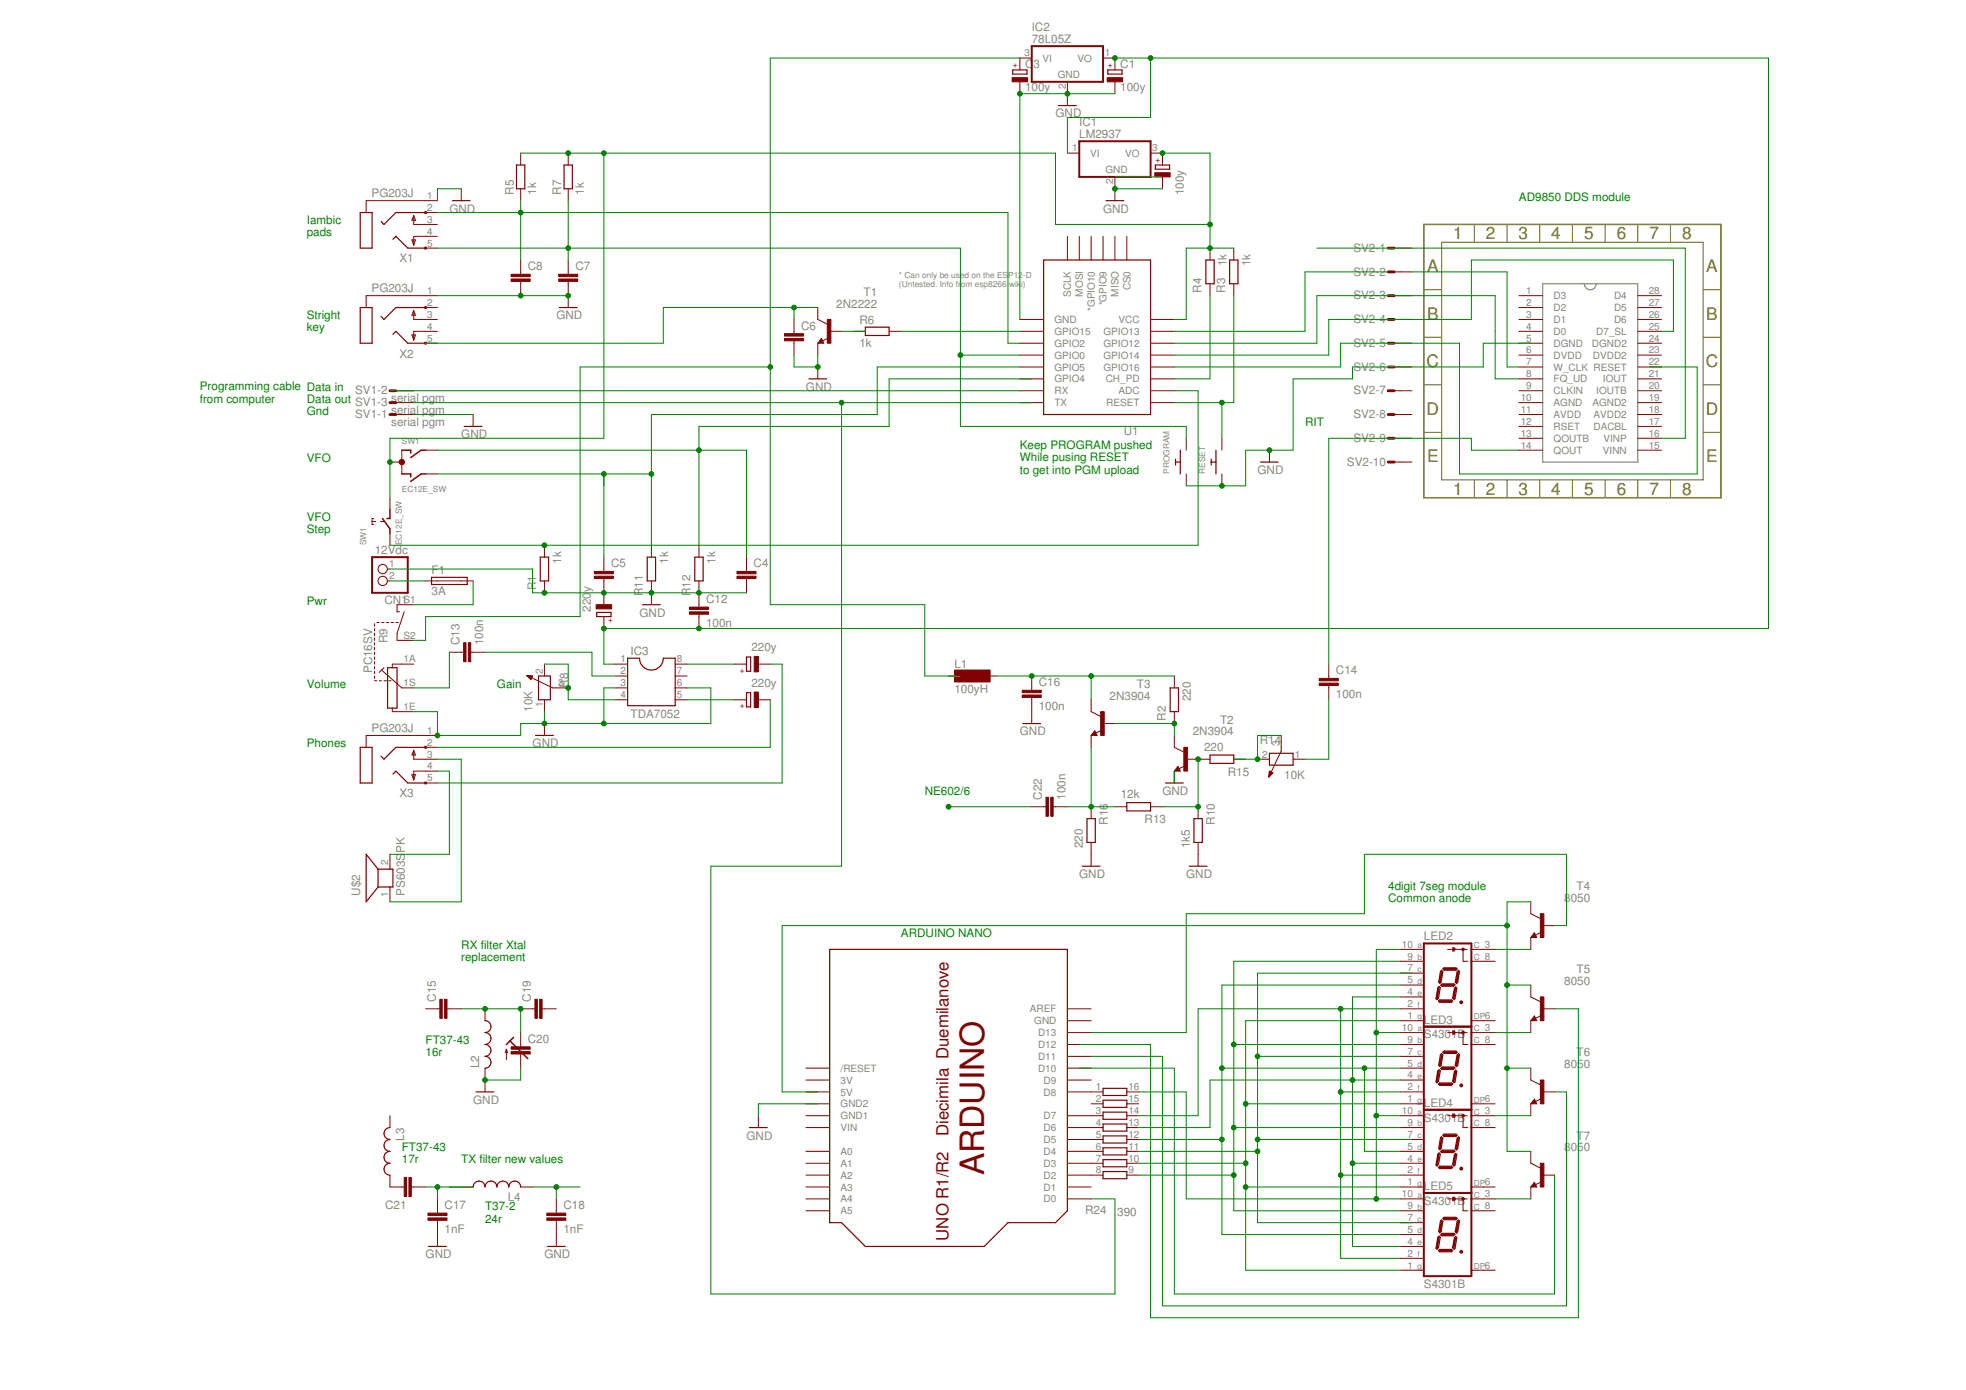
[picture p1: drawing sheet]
<svg xmlns="http://www.w3.org/2000/svg" width="420mm" height="297mm" viewBox="0 0 420 297" stroke-linecap="round" stroke-linejoin="round" font-family="sans-serif">
<path d="M304.3 48h63.5v58.4h-63.5z" fill="none" stroke="#808000" stroke-width=".32"/>
<g fill="none" stroke="#808000" stroke-width=".21">
<path d="M308.1 51.8h55.9v50.8h-55.9zM315.1 48v3.8M322.1 48v3.8M329.1 48v3.8M336 48v3.8M343 48v3.8M350 48v3.8M357 48v3.8M304.3 61.9h3.8M304.3 72.1h3.8M364 61.9h3.8M364 72.1h3.8"/>
<path d="M304.3 82.2h3.8M304.3 92.4h3.8M364 82.2h3.8M364 92.4h3.8M315.1 102.6v3.8M322.1 102.6v3.8M329.1 102.6v3.8M336 102.6v3.8M343 102.6v3.8M350 102.6v3.8M357 102.6v3.8"/>
</g>
<path d="M329.7 60.6h20.3v38.1h-20.3zM338.6 60.6a1.27 1.27 0 0 0 1.3 1.3 1.27 1.27 0 0 0 1.2-1.3" fill="none" stroke="#808080" stroke-width=".25"/>
<g fill="none" stroke="#800000" stroke-width=".21">
<path d="M218 17.5v2.5M220.5 12.4h-2.5v2.5M228.1 17.5v5.1M235.7 12.4h2.6v2.5M238.3 17.5v2.5M111.3 32.7v2.6M121.4 32.7v2.6M228.1 32.7h2.6M238.3 37.8v5.1M245.9 32.7h2.5v2.6M248.4 37.8v2.5M88 51.3h.8l-.4 1.1z"/>
<path d="M88.4 46.1v1.9h5.1M88.4 46.1l.4 1h-.8zM91 53h2.5M91 45.4h2.5M93.5 42.9h-15.2v2.5M93.5 50.5h-5.1v1.9M98.6 40.3v2.6M111.3 40.3v2.6M111.3 55.6v3M121.4 40.3v2.6M121.4 55.6v3M228.1 50.5v5.1"/>
<path d="M230.7 50.5v5.1M233.2 50.5v5.1M235.7 50.5v5.1M238.3 50.5v5.1M240.8 50.5v5.1M258.6 53v2.6M263.7 53v2.6M297.9 53h3.9M297.9 58.1h3.9M88 71.6h.8l-.4 1.1zM88.4 66.4v1.9h5.1M88.4 66.4l.4 1h-.8z"/>
<path d="M91 65.7h2.5M91 73.3h2.5M93.5 63.2h-15.2v2.5M93.5 70.8h-5.1v1.9M111.3 60.1v3.1M121.4 60.1v5.6M169.7 68.3v3M169.7 72.8v3.1M174.8 65.7v2.6l2 1M174.8 73.3v2.6M174.8 78.4v2.6M175.5 72.3l.5 1h-1.2z"/>
<path d="M177 72.2l-1.2 .7M177.3 70.8h2.6M182.4 70.8h2.5M190 70.8h2.6M218 68.3h5M218 70.8h5M218 73.3h5M218 75.9h5M218 78.4h5M245.9 68.3h5.1M245.9 70.8h5.1M245.9 73.3h5.1"/>
<path d="M245.9 75.9h5.1M245.9 78.4h5.1M258.6 60.6v2.6M263.7 60.6v2.6M297.9 63.2h3.9M297.9 68.3h3.9M297.9 73.3h3.9M297.9 78.4h3.9M324.6 63.2h5.1M324.6 65.7h5.1M324.6 68.3h5.1M324.6 70.8h5.1"/>
<path d="M324.6 73.3h5.1M324.6 75.9h5.1M324.6 78.4h5.1M350 63.2h5.1M350 65.7h5.1M350 68.3h5.1M350 70.8h5.1M350 73.3h5.1M350 75.9h5.1M350 78.4h5.1M83.3 98.7h2.6M84.6 83.5h3.8"/>
<path d="M84.6 86h3.8M84.6 88.6h3.8M85.9 96.2v5.1M91 96.2h2.5M101.1 88.6v2.5M218 81h5M218 83.5h5M218 86h5M245.9 81h5.1M245.9 83.5h5.1M245.9 86h5.1M253.5 93.7v2.5"/>
<path d="M261.1 93.7v2.5M271.3 96.2v2.5M297.9 83.5h3.9M297.9 88.6h3.9M297.9 93.7h3.9M297.9 98.7h3.9M324.6 81h5.1M324.6 83.5h5.1M324.6 86h5.1M324.6 88.6h5.1M324.6 91.1h5.1M324.6 93.7h5.1"/>
<path d="M324.6 96.2h5.1M350 81h5.1M350 83.5h5.1M350 86h5.1M350 88.6h5.1M350 91.1h5.1M350 93.7h5.1M350 96.2h5.1M79.5 111.4h.8M79.8 110.8h-.3v1.3h.3M81.3 111.4h.8M83.3 106.4v2.5"/>
<path d="M83.3 114v2.5M91 101.3h2.5M116.4 116.5v2.6M129.1 119.1v3M139.2 116.5v2.6M149.4 116.5v2.6M159.5 119.1v3M253.5 101.3v2.5M261.1 101.3v2.5M80 133.3v.5M80 134.3v.5M80 135.3v.5"/>
<path d="M80 136.3v.5M80 137.4v.5M80 138.4v.5M80 139.4v.5M80.5 133h.5M81.6 133h.5M82.6 133h.5M82.8 124.1h.5M82.8 121.6h.5M83.6 133h.5M84.6 133h.5M86.4 130.7l-1.5 4.6v1.5h3.5"/>
<path d="M88.4 129.2h-3.5v1.5h.5M91 124.1h10.1M96 139.4h3.1M100.6 139.4h3.1M116.4 124.1v2.6M129.1 123.6v5.6M129.1 131.8v2.5M139.2 124.1v5.1M149.4 124.1v5.6M149.4 131.3v3M159.5 123.6v3.1M80 145.5h.5"/>
<path d="M80 140.4v.5M80 141.4v.5M80 142.4v.5M80 143.4v.6M80 144.5v.5M81 145.5h.6M81.6 143.2l4.3 3.8h2.5M82.1 142.7l-1.1 1M82.1 145.5h.5M83.1 145.5h.5M83.8 151.3v.8h4.6M88.4 141.9h-4.6v.8"/>
<path d="M91 159.7h2.5M93.5 157.2h-15.2v2.5M112.5 144.3l5.6 2.7h3.3M112.5 144.3l1.3 .2-.4 .7zM112.7 144.4h1M112.8 144.6h1M112.9 144.7h.8M113 144.8h.6M113.1 144.9h.5M113.3 145.1h.2M113.4 145.2h.1M116.4 141.9v2.6"/>
<path d="M116.4 149.5v2.6M116.4 154.6v2.6M131.6 141.9h2.5M131.6 144.5h2.5M131.6 147h2.5M131.6 149.5h2.5M144.3 141.9h2.5M144.3 144.5h2.5M144.3 147h2.5M144.3 149.5h2.5M157 141.9h2.5M157 149.5h2.5"/>
<path d="M162.1 141.9h2.5M162.1 149.5h2.5M202.7 144.5h2.6M210.3 144.5h2.6M220.5 144.5v3M220.5 149v5.6M233.2 149.5v2.6l2 1M233.2 157.2v2.5M234 156.1l.5 1.1h-1.3zM235.4 156l-1.2 .7M235.7 154.6h2.6M251 157.2v2.5l2 1"/>
<path d="M251 144.5v2.5M251 152.1v2.5M273.8 157.2v3.3l-2.6 5.6M284 141.9v3.1M284 146.5v3M88 165.5h.8l-.4 1.2zM88.4 160.3v1.9h5.1M88.4 160.3l.4 1.1h-.8zM91 167.3h2.5M93.5 164.8h-5.1v1.9M220.5 172.4h3M225.1 172.4h3"/>
<path d="M233.2 172.4v2.5M238.3 172.4h2.5M245.9 172.4h2.5M251 164.8v2.5M251.7 163.8l.5 1h-1.2zM253.2 163.7l-1.2 .6M253.5 162.2h5.1M256.1 172.4v2.5M263.7 162.2h2.5M268.8 162.2h2.5M271.2 166.1h.1M271.2 165.9h.1"/>
<path d="M271.2 165.8h.2M271.2 165.7h.3M271.2 165.6h.5M271.2 165.4h.6M271.2 165.3h.7M271.3 165.2h.7M271.3 165.1h.6M271.3 165h.3M271.3 164.8h.1M271.3 164.8l.8 .4-.9 .9zM276.4 162.2h2.5M83.3 182.6v3.1"/>
<path d="M83.3 189.5v3.2M233.2 180v5.1M256.1 180v5.1M327.2 192.7v2.6l2 1M327.9 199.3l.5 1h-1.2zM329.4 199.2l-1.3 .6M329.7 197.8h2.5M91 215.6h3M95.5 215.6h3.1M103.7 215.6v2.5M111.3 215.6h3M115.8 215.6h3.1"/>
<path d="M228.1 218.1h5.1M228.1 215.6h5.1M299.2 218.1h5.1M299.2 215.6h5.1M299.2 202.9h5.1M299.2 205.4h5.1M299.2 210.5h5.1M299.2 208h5.1M299.2 213h5.1M309.4 202.9h4.2M310.5 202.5l.4 .4-.4 .4zM310.5 203.2h.1"/>
<path d="M310.5 203.1h.2M310.5 202.9h.3M310.5 202.7h.2M310.5 202.6h.1M310.9 202.5v.8M312.7 203v2.4h1M314.5 218.1h5M314.5 202.9h5M314.5 205.4h5M327.2 200.3v2.6M327.2 210.5v2.5l2 1.1M327.2 218.1v2.6"/>
<path d="M327.9 217.1l.5 1h-1.2zM329.4 217l-1.3 .6M329.7 215.6h2.5M83.3 238.4v2.6M103.7 228.3v5M108.2 224.2v2.3M108.2 224.2l-.2 .8M108.2 224.2l.3 .8M111.3 220.7v3M111.3 225.2v3.1M162.1 238.4v2.6M172.2 238.4h5.1"/>
<path d="M172.2 233.3h5.1M172.2 230.8h5.1M172.2 228.3h5.1M172.2 235.9h5.1M228.1 238.4h7.6M228.1 233.3h7.6M228.1 230.8h5.1M228.1 228.3h5.1M228.1 225.7h5.1M228.1 223.2h5.1M228.1 220.7h5.1M233.2 235.9h2.5"/>
<path d="M240.8 238.4h2.6M240.8 233.3h2.6M240.8 235.9h2.6M299.2 238.4h5.1M299.2 233.3h5.1M299.2 230.8h5.1M299.2 228.3h5.1M299.2 225.7h5.1M299.2 223.2h5.1M299.2 220.7h5.1M299.2 235.9h5.1M309.4 238.4h4.2"/>
<path d="M309.4 220.7h4.2M310.5 220.3l.4 .4-.4 .3zM310.5 238l.4 .4-.4 .4zM310.5 220.9h.1M310.5 220.8h.2M310.5 220.6h.3M310.5 220.5h.2M310.5 220.3h.1M310.5 238.8h.1M310.5 238.7h.2M310.5 238.5h.3M310.5 238.3h.3"/>
<path d="M310.5 238.2h.1M310.5 238.1h.1M310.9 220.3v.7M310.9 238v.8M312.7 238.5v2.5h1M312.7 220.8v2.4h1M314.5 238.4h5M314.5 223.2h5M314.5 220.7h5M314.5 235.9h5M327.2 228.3v2.5l2 1M327.2 235.9v2.5"/>
<path d="M327.9 234.9l.5 1h-1.2zM329.4 234.8l-1.3 .6M329.7 233.3h2.5M83.3 251.1v2.6h3.1M87.9 253.7h3.1M93.5 256.2v3M98.6 253.7h2.5M111.3 253.7h2.5M118.9 256.2v3M172.2 256.2h5.1M172.2 253.7h5.1M172.2 251.1h5.1"/>
<path d="M172.2 248.6h5.1M172.2 246h5.1M172.2 241h5.1M172.2 258.7h5.1M228.1 256.2h5.1M228.1 253.7h5.1M228.1 251.1h7.6M228.1 248.6h7.6M228.1 246h7.6M228.1 243.5h7.6M228.1 241h7.6M240.8 251.1h2.6"/>
<path d="M240.8 248.6h2.6M240.8 246h2.6M240.8 243.5h2.6M240.8 241h2.6M299.2 256.2h5.1M299.2 253.7h5.1M299.2 251.1h5.1M299.2 248.6h5.1M299.2 246h5.1M299.2 243.5h5.1M299.2 241h5.1M299.2 258.7h5.1"/>
<path d="M309.4 256.2h4.2M310.5 255.8l.4 .4-.4 .4zM310.5 256.5h.1M310.5 256.4h.2M310.5 256.3h.3M310.5 256.2h.4M310.5 256h.2M310.5 255.9h.1M310.9 255.8v.8M312.7 256.3v2.4h1M314.5 256.2h5M314.5 253.7h5"/>
<path d="M314.5 241h5M314.5 258.7h5M327.2 246v2.6l2 1M327.2 253.7v2.5M327.9 252.6l.5 1.1h-1.2zM329.4 252.6l-1.3 .6M329.7 251.1h2.5M93.5 260.8v5.6M118.9 260.8v5.6M299.2 271.4h5.1M299.2 268.9h5.1M299.2 263.8h5.1"/>
<path d="M299.2 261.3h5.1M299.2 266.4h5.1M314.5 271.4h5"/>
<circle cx="81.8" cy="124.1" r=".99"/>
<circle cx="81.8" cy="121.6" r=".99"/>
</g>
<g fill="none" stroke="#800000" stroke-width=".25">
<path d="M216.4 14.9h3.1v.9h-3.1zM236.7 14.9h3.1v.9h-3.1zM110.4 35.3h1.8v5h-1.8zM120.5 35.3h1.8v5h-1.8zM226.2 22.6h3.8M246.9 35.3h3.1v.9h-3.1zM77 45.4h2.5v7.6h-2.5zM84 51.1l.6-.6 2.5 2.5h3.9M91 45.4h-6.4l-2.5 2.6-.7-.7M96.7 42.9h3.8M223 55.6h22.9v33h-22.9zM236.4 42.9h3.8"/>
<path d="M257.7 55.6h1.8v5h-1.8zM262.8 55.6h1.8v5h-1.8zM77 65.7h2.5v7.6h-2.5zM84 71.4l.6-.6 2.5 2.5h3.9M91 65.7h-6.4l-2.5 2.6-.7-.7M119.5 65.7h3.8M175.5 72.8l-.1 .3h.4l-.3-.5-.5 .6h.8M184.9 69.9h5.1v1.8h-5.1zM99.2 91.1h3.8M172.9 81h3.8M251.2 98.7h1M251.2 98.1v1.3"/>
<path d="M252.2 96.2v5.1M258.8 98.7h1.1M258.8 98.1v1.3M259.9 96.2v5.1M269.4 98.7h3.8M115.5 119.1h1.7v5h-1.7zM138.3 119.1h1.8v5h-1.8zM148.5 119.1h1.8v5h-1.8zM92.2 123.4h7.6v1.5h-7.6zM127.5 130.9h3.1v.9h-3.1zM137.3 129.2h3.8M77 159.7h2.5v7.6h-2.5z"/>
<path d="M82.8 142.7h2.1v8.6h-2.1zM91 159.7h-6.4l-2.5 2.5-.7-.6M114.4 157.2h3.9M115.1 144.5h2.5v5h-2.5zM134.1 140.7h2.6a2.54 2.54 0 0 0 2.5 2.5 2.54 2.54 0 0 0 2.6-2.5h2.5v10.1h-10.2zM159.5 140.4h.9v3h-.9zM159.5 148h.9v3.1h-.9zM218.6 154.6h3.8M234 156.7l-.2 .2h.4l-.2-.5-.6 .6h.8M250.1 147h1.8v5.1h-1.8zM84 165.4l.6-.6 2.5 2.5h3.9M232.3 174.9h1.8v5.1h-1.8z"/>
<path d="M240.8 171.5h5.1v1.8h-5.1zM249.1 167.3h3.8M251.7 164.3l-.1 .2h.4l-.3-.5-.5 .7h.8M255.2 174.9h1.7v5.1h-1.7zM258.6 161.4h5.1v1.7h-5.1zM271.3 161h5.1v2.5h-5.1zM80.8 185.7h3.2v3.8h-3.2M80.8 185.7v3.8M80.8 185.7l-2.5-3.1v10.1l2.5-3.2M231.3 185.1h3.8M254.1 185.1h3.9M327.9 199.8l-.1 .3h.4l-.3-.5-.5 .6h.8"/>
<path d="M103.7 218.1a1.27 1.27 0 0 1 1.2 1.3 1.27 1.27 0 0 1-1.2 1.3 1.27 1.27 0 0 1 1.2 1.2 1.27 1.27 0 0 1-1.2 1.3 1.27 1.27 0 0 1 1.2 1.3 1.27 1.27 0 0 1-1.2 1.2 1.26 1.26 0 0 1 1.2 1.3 1.26 1.26 0 0 1-1.2 1.3M177.3 202.9h50.8v55.8l-2.5 2.6h-10.2l-5.1 5.1h-25.4l-5-5.1h-2.6zM307.3 211.1l.3-.3 .2 .3-.4 2.2-.3 .3-.2-.2zM307.7 213.7h2.5l.3 .2-.3 .3h-2.5l-.3-.3zM307.8 207.6l.3-.2 .3 .3-.4 2.2-.3 .2-.2-.2zM307.9 210.6l.3-.4h2.5l.2 .2-.3 .4h-2.5zM308.4 207.1l.2-.3h2.5l.3 .3-.3 .2h-2.5zM310.8 211.2l.3-.3 .2 .3-.3 2.2-.3 .2-.2-.3zM311.4 207.7l.3-.3 .2 .2-.4 2.3-.2 .3-.3-.3zM327.9 217.6l-.1 .3h.4l-.3-.5-.5 .6h.8M101.7 233.3h3.9M235.7 232.6h5.1v1.5h-5.1z"/>
<path d="M235.7 235.1h5.1v1.5h-5.1zM235.7 237.7h5.1v1.5h-5.1zM307.4 231.7l.3-.3h2.5l.3 .3-.3 .2h-2.5zM307.6 228.6l.2 .3-.4 2.2-.3 .3-.2-.2 .4-2.3zM307.8 225.4l.3-.3 .3 .3-.4 2.3-.3 .2-.2-.2zM308.2 228h2.5l.2 .2-.3 .3h-2.5l-.2-.2zM308.4 224.9l.2-.3h2.5l.3 .3-.3 .2h-2.5zM310.8 228.9l.3-.2 .2 .2-.3 2.3-.3 .2-.2-.3zM311.4 225.4l.3-.3 .2 .3-.4 2.3-.2 .2-.3-.2zM327.9 235.4l-.1 .2h.4l-.3-.5-.5 .7h.8M83.3 241a1.27 1.27 0 0 0-1.2 1.2 1.27 1.27 0 0 0 1.2 1.3 1.27 1.27 0 0 0-1.2 1.3 1.27 1.27 0 0 0 1.2 1.2 1.27 1.27 0 0 0-1.2 1.3 1.27 1.27 0 0 0 1.2 1.3 1.27 1.27 0 0 0-1.2 1.3 1.27 1.27 0 0 0 1.2 1.2M101.1 253.7a1.27 1.27 0 0 1 1.3-1.3 1.27 1.27 0 0 1 1.3 1.3 1.27 1.27 0 0 1 1.2-1.3 1.27 1.27 0 0 1 1.3 1.3 1.27 1.27 0 0 1 1.3-1.3 1.27 1.27 0 0 1 1.2 1.3 1.27 1.27 0 0 1 1.3-1.3 1.27 1.27 0 0 1 1.3 1.3"/>
<path d="M160.2 241h3.8M235.7 240.2h5.1v1.5h-5.1zM235.7 242.7h5.1v1.6h-5.1zM235.7 245.3h5.1v1.5h-5.1zM235.7 247.8h5.1v1.5h-5.1zM235.7 250.4h5.1v1.5h-5.1zM307.4 249.5l.3-.3h2.5l.3 .3-.3 .2h-2.5zM307.6 246.4l.2 .2-.4 2.2-.3 .4-.2-.2 .4-2.3zM307.8 243.1l.3-.2 .3 .3-.4 2.2-.3 .3-.2-.3zM308.2 245.8h2.5l.2 .2-.3 .3h-2.5l-.2-.2zM308.4 242.6l.2-.2h2.5l.3 .2-.3 .3h-2.5zM310.8 246.7l.3-.2 .2 .2-.3 2.3-.3 .2-.2-.3z"/>
<path d="M311.4 243.2l.3-.3 .2 .2-.4 2.4-.2 .2-.3-.3zM327.9 253.2l-.1 .2h.4l-.3-.5-.5 .6h.8M91.6 266.4h3.8M117 266.4h3.8M307.4 267.3l.3-.3h2.5l.3 .3-.3 .2h-2.5zM307.6 264.2l.2 .2-.4 2.2-.3 .4-.2-.3 .4-2.3zM307.8 260.9l.3-.2 .3 .3-.4 2.2-.3 .3-.2-.3zM308.2 263.6h2.5l.2 .2-.3 .3h-2.5l-.2-.2zM308.4 260.4l.2-.3h2.5l.3 .3-.3 .2h-2.5zM310.8 264.5l.3-.3 .2 .3-.3 2.2-.3 .3-.2-.4zM311.4 261l.3-.3 .2 .2-.4 2.3-.2 .3-.3-.3z"/>
</g>
<g fill="none" stroke="#800000" stroke-width=".42">
<path d="M220.5 9.9h15.2v7.6h-15.2zM230.7 30.2h15.2v7.6h-15.2zM79.5 119.1h7.6v7.6h-7.6zM304.3 201.6h10.2v71.1h-10.2zM304.3 219.4h10.2M307.5 211.1l-.4 2.3M307.7 213.9h2.4M308.1 207.7l-.4 2.2M308.1 210.5h2.5M308.6 207.1h2.5M311 211.3l-.4 2M311.7 207.7l-.4 2.2"/>
<path d="M304.3 237.2h10.2M307.5 228.9l-.4 2.3M307.7 231.7h2.4M308.1 225.5l-.4 2.1M308.1 228.3h2.5M308.6 224.9h2.5M311 229l-.4 2.1M311.7 225.5l-.4 2.1M304.3 254.9h10.2M307.5 246.7l-.4 2.3M307.7 249.5h2.4M308.1 243.2l-.4 2.2"/>
<path d="M308.1 246h2.5M308.6 242.6h2.5M311 246.8l-.4 2M311.7 243.2l-.4 2.2M307.5 264.5l-.4 2.2M307.7 267.3h2.4M308.1 261l-.4 2.2M308.1 263.8h2.5M308.6 260.4h2.5M311 264.6l-.4 2M311.7 261l-.4 2.2"/>
<circle cx="91" cy="53" r=".13"/>
<circle cx="91" cy="45.4" r=".13"/>
<circle cx="91" cy="73.3" r=".13"/>
<circle cx="91" cy="65.7" r=".13"/>
<circle cx="91" cy="159.7" r=".13"/>
<circle cx="91" cy="167.3" r=".13"/>
</g>
<g fill="#800000" stroke="#800000" stroke-width=".21">
<path d="M176.8 68.3h.8v5h-.8z"/>
<path d="M236.6 16.6h3.3v.9h-3.3z"/>
<path d="M246.8 36.9h3.3v.9h-3.3z"/>
<path d="M216.3 16.6h3.3v.9h-3.3z"/>
<path d="M157.5 122.1h4.1v.5h-4.1z"/>
<path d="M157.5 123.1h4.1v.5h-4.1z"/>
<path d="M127 122.1h4.1v.5h-4.1z"/>
<path d="M127 123.1h4.1v.5h-4.1z"/>
<path d="M167.7 71.3h4v.5h-4z"/>
<path d="M167.7 72.3h4v.5h-4z"/>
<path d="M109.2 58.6h4.1v.5h-4.1z"/>
<path d="M109.2 59.6h4.1v.5h-4.1z"/>
<path d="M119.4 58.6h4.1v.5h-4.1z"/>
<path d="M119.4 59.6h4.1v.5h-4.1z"/>
<path d="M161.2 140.3h.9v3.3h-.9z"/>
<path d="M161.2 147.9h.9v3.3h-.9z"/>
<path d="M127.4 129.2h3.3v.9h-3.3z"/>
<path d="M147.3 129.7h4.1v.5h-4.1z"/>
<path d="M147.3 130.7h4.1v.6h-4.1z"/>
<path d="M99.1 137.4h.5v4h-.5z"/>
<path d="M100.1 137.4h.5v4h-.5z"/>
<path d="M253 159.7h.8v5.1h-.8z"/>
<path d="M235.2 152.1h.8v5.1h-.8z"/>
<path d="M281.9 145h4.1v.5h-4.1z"/>
<path d="M281.9 146h4.1v.5h-4.1z"/>
<path d="M218.5 147.5h4v.5h-4z"/>
<path d="M218.5 148.5h4v.5h-4z"/>
<path d="M204 143.2h7.6v2.5h-7.6z"/>
<path d="M329.2 195.3h.7v5h-.7z"/>
<path d="M329.2 213h.7v5.1h-.7z"/>
<path d="M329.2 230.8h.7v5.1h-.7z"/>
<path d="M329.2 248.6h.7v5.1h-.7z"/>
<path d="M94 213.6h.5v4h-.5z"/>
<path d="M95 213.6h.5v4h-.5z"/>
<path d="M91.5 259.2h4v.6h-4z"/>
<path d="M91.5 260.3h4v.5h-4z"/>
<path d="M116.9 259.2h4v.6h-4z"/>
<path d="M116.9 260.3h4v.5h-4z"/>
<path d="M114.3 213.6h.5v4h-.5z"/>
<path d="M115.3 213.6h.5v4h-.5z"/>
<path d="M109.2 224.7h4.1v.5h-4.1z"/>
<path d="M109.2 223.7h4.1v.5h-4.1z"/>
<path d="M86.4 251.6h.5v4.1h-.5z"/>
<path d="M87.4 251.6h.5v4.1h-.5z"/>
<path d="M223.5 170.4h.5v4h-.5z"/>
<path d="M224.6 170.4h.5v4h-.5z"/>
</g>
<g fill="none" stroke="#800000" stroke-width=".61">
<path d="M296.7 53h1.2M296.7 58.1h1.2M296.7 63.2h1.2M296.7 68.3h1.2M296.7 73.3h1.2M296.7 78.4h1.2M83.3 83.5h1.3M83.3 88.6h1.3M83.3 86h1.3M296.7 83.5h1.2M296.7 88.6h1.2M296.7 93.7h1.2"/>
<path d="M296.7 98.7h1.2"/>
</g>
<g fill="none" stroke="#800000" stroke-width=".32">
<path d="M85.9 96.2h1.9v.6M91 96.2h-1l-2.2 1.6M81.7 110.8l1.6 2.2v1M83.3 108.9v1.9h-.6M85.9 101.3h1.9v.6M91 101.3h-1l-2.2 1.6M312.2 214.2h.2M109 222.4l3.8 3.8M109.7 221.7l-1.5 1.5M312.2 231.9h.2M312.2 249.7h.2M312.2 267.5h.2"/>
<circle cx="312.3" cy="214.2" r=".25"/>
<circle cx="312.3" cy="231.9" r=".25"/>
<circle cx="312.3" cy="249.7" r=".25"/>
<circle cx="312.3" cy="267.5" r=".25"/>
</g>
<g fill="#800000" stroke="#800000" stroke-width=".21">
<circle cx="85.9" cy="98.7" r=".57"/>
<circle cx="312.7" cy="202.9" r=".28"/>
<circle cx="312.7" cy="220.7" r=".28"/>
<circle cx="312.7" cy="238.4" r=".28"/>
<circle cx="312.7" cy="256.2" r=".28"/>
</g>
<g fill="none" stroke="#008000" stroke-width=".21">
<path d="M218 12.4h-53.4v116.8h33v15.3h7.7M238.3 12.4h139.7v121.9h-248.9v7.6h2.5M245.9 12.4v12.7h-17.8v7.6M111.3 32.7h114.3v15.3h33M129.1 32.7v61h-45.8v12.7M238.3 20h-20.3v48.3M238.3 37.8h10.1M248.4 32.7h10.2v20.3M93.5 45.4h121.9v27.9h2.6M93.5 53h111.8v38.1h48.2v2.6M98.6 40.3h-5.1v2.6M111.3 42.9v12.7"/>
<path d="M121.4 42.9v12.7M238.3 40.3h10.1M263.7 53h-10.2v15.3h-2.5M281.4 53h78.8v40.7h-5.1M296.7 58.1h-17.8v12.7h-27.9M301.8 58.1h20.3v20.3h2.5M93.5 63.2h27.9M164.6 78.4h-40.6v53.4h-33v5h-2.6M169.7 75.9v2.5h5.1v-2.5M169.7 65.7v2.6M174.8 65.7h-33v7.6h-50.8M179.9 70.8h5"/>
<path d="M192.6 70.8h25.4M205.3 75.9h12.7M218 78.4h-30.5v10.2h-48.3v27.9M251 78.4h35.5v-5.1h25.4v28h50.8v-22.9h-10.1M251 73.3h30.4v-10.1h38.1v17.8h5.1M258.6 63.2v17.8h-7.6M263.7 63.2v22.8h-12.7M327.2 73.3h-10.2v5.1h-27.9v2.6h-12.7v15.2h-10.2v7.6h-12.7M355.1 70.8h2.5v-15.2h-43.1v12.7h-30.5v7.6h-33M83.3 83.5h134.7M88.4 88.6h12.7M88.4 86h132.1"/>
<path d="M93.5 96.2h66v22.9M179.9 86v99.1h-28v91.4h86.4v-20.3h-5.1M220.5 81h-30.5v10.1h-40.6v25.4M251 83.5h5.1v33h-172.8M261.1 86v7.7M324.6 96.2h-10.1v-2.5h-30.5v48.2M93.5 101.3h45.7M129.1 101.3v17.8M83.3 121.6h30.5v5.1h45.7M83.3 124.1h7.7M96 139.4v7.6h-7.6M101.1 124.1v5.1h-12.7"/>
<path d="M103.7 139.4h22.8v5.1h5.1M116.4 152.1v2.5M116.4 141.9h5v7.6h10.2M131.6 147h-2.5v7.6M146.8 147h5.1v7.6h-40.6v2.6h-17.8v-5.1h-5.1M146.8 141.9h10.2M146.8 149.5h10.2M164.6 149.5v10.2h-71.1M164.6 141.9h2.6v25.4h-73.7M212.9 144.5h38.1M233.2 144.5v5M233.2 159.7v12.7"/>
<path d="M238.3 154.6h12.7v2.6M273.8 157.2h-5v5h-5.1M284 149.5v12.7h-5.1M93.5 164.8h2.5v17.8h-12.7M93.5 162.2h5.1v30.5h-15.3M202.7 172.4h17.8M228.1 172.4h10.2M251 164.8v2.5M256.1 162.2v10.2h-7.7M322.1 197.8h-154.9v35.5h7.6M327.2 192.7h-5.1v53.3h5.1M332.2 197.8h2.6v-15.2h-43.2v12.7h-38.1v25.4h-20.3"/>
<path d="M98.6 215.6h12.7v5.1M286.5 215.6v53.3h12.7M299.2 218.1h-33v53.3h33M299.2 213h-10.1v53.4h10.1M299.2 205.4h-35.5v53.3h35.5M299.2 210.5h-38.1v53.3h38.1M299.2 215.6h-43.1v22.8h-12.7M299.2 202.9h-5.1v53.3M301.8 208h-33v53.3h33M319.5 202.9h7.7M322.1 210.5h5.1M332.2 215.6h5.1v66h-91.4v-58.4h-15.2"/>
<path d="M111.3 228.3v2.5h-7.6M174.8 235.9h-12.7v2.5M230.7 228.3h20.3v48.2h81.2v-25.4M233.2 225.7h15.2v53.4h86.4v-45.8h-2.6M243.4 233.3h10.1v22.9h45.7M261.1 228.3h38.1M263.7 223.2h35.5M266.2 235.9h33M268.8 225.7h30.4M286.5 233.3h12.7M291.6 228.3v17.7h7.6M294.1 238.4h5.1"/>
<path d="M294.1 220.7h5.1M299.2 230.8h-40.6v10.2h-15.2M319.5 238.4h7.7M319.5 220.7h7.7M322.1 228.3h5.1M91 253.7h10.1M93.5 253.7v2.5M113.8 253.7h10.2M118.9 253.7v2.5M243.4 251.1h20.3M243.4 248.6h22.8M243.4 246h25.4"/>
<path d="M243.4 243.5h17.7M263.7 241h35.5M266.2 253.7h33M268.8 243.5h33M286.5 251.1h12.7M289.1 248.6h10.1M319.5 256.2h7.7"/>
</g>
<g fill="#008000" stroke="#008000" stroke-width=".21">
<circle cx="238.3" cy="40.3" r=".51"/>
<circle cx="261.1" cy="103.8" r=".51"/>
<circle cx="271.3" cy="96.2" r=".51"/>
<circle cx="174.8" cy="78.4" r=".51"/>
<circle cx="218" cy="20" r=".51"/>
<circle cx="228.1" cy="20" r=".51"/>
<circle cx="121.4" cy="63.2" r=".51"/>
<circle cx="111.3" cy="63.2" r=".51"/>
<circle cx="139.2" cy="126.7" r=".51"/>
<circle cx="129.1" cy="126.7" r=".51"/>
<circle cx="149.4" cy="126.7" r=".51"/>
<circle cx="116.4" cy="126.7" r=".51"/>
<circle cx="129.1" cy="154.6" r=".51"/>
<circle cx="116.4" cy="154.6" r=".51"/>
<circle cx="93.5" cy="157.2" r=".51"/>
<circle cx="103.7" cy="230.8" r=".51"/>
<circle cx="261.1" cy="86" r=".51"/>
<circle cx="111.3" cy="45.4" r=".51"/>
<circle cx="205.3" cy="75.9" r=".51"/>
<circle cx="121.4" cy="53" r=".51"/>
<circle cx="169.7" cy="65.7" r=".51"/>
<circle cx="83.3" cy="98.7" r=".51"/>
<circle cx="258.6" cy="53" r=".51"/>
<circle cx="248.4" cy="32.7" r=".51"/>
<circle cx="121.4" cy="32.7" r=".51"/>
<circle cx="258.6" cy="48" r=".51"/>
<circle cx="129.1" cy="32.7" r=".51"/>
<circle cx="164.6" cy="78.4" r=".51"/>
<circle cx="238.3" cy="12.4" r=".51"/>
<circle cx="245.9" cy="12.4" r=".51"/>
<circle cx="129.1" cy="134.3" r=".51"/>
<circle cx="149.4" cy="134.3" r=".51"/>
<circle cx="179.9" cy="86" r=".51"/>
<circle cx="129.1" cy="101.3" r=".51"/>
<circle cx="139.2" cy="101.3" r=".51"/>
<circle cx="149.4" cy="96.2" r=".51"/>
<circle cx="116.4" cy="116.5" r=".51"/>
<circle cx="121.4" cy="147" r=".51"/>
<circle cx="256.1" cy="162.2" r=".51"/>
<circle cx="256.1" cy="172.4" r=".51"/>
<circle cx="268.8" cy="162.2" r=".51"/>
<circle cx="233.2" cy="172.4" r=".51"/>
<circle cx="251" cy="154.6" r=".51"/>
<circle cx="233.2" cy="144.5" r=".51"/>
<circle cx="220.5" cy="144.5" r=".51"/>
<circle cx="263.7" cy="251.1" r=".51"/>
<circle cx="263.7" cy="241" r=".51"/>
<circle cx="263.7" cy="223.2" r=".51"/>
<circle cx="266.2" cy="248.6" r=".51"/>
<circle cx="266.2" cy="253.7" r=".51"/>
<circle cx="266.2" cy="235.9" r=".51"/>
<circle cx="268.8" cy="246" r=".51"/>
<circle cx="268.8" cy="243.5" r=".51"/>
<circle cx="268.8" cy="225.7" r=".51"/>
<circle cx="291.6" cy="228.3" r=".51"/>
<circle cx="261.1" cy="243.5" r=".51"/>
<circle cx="261.1" cy="228.3" r=".51"/>
<circle cx="289.1" cy="248.6" r=".51"/>
<circle cx="289.1" cy="230.8" r=".51"/>
<circle cx="286.5" cy="215.6" r=".51"/>
<circle cx="286.5" cy="233.3" r=".51"/>
<circle cx="286.5" cy="251.1" r=".51"/>
<circle cx="294.1" cy="256.2" r=".51"/>
<circle cx="294.1" cy="238.4" r=".51"/>
<circle cx="294.1" cy="220.7" r=".51"/>
<circle cx="322.1" cy="228.3" r=".51"/>
<circle cx="322.1" cy="210.5" r=".51"/>
<circle cx="322.1" cy="197.8" r=".51"/>
<circle cx="103.7" cy="215.6" r=".51"/>
<circle cx="111.3" cy="215.6" r=".51"/>
<circle cx="93.5" cy="253.7" r=".51"/>
<circle cx="118.9" cy="253.7" r=".51"/>
<circle cx="202.7" cy="172.4" r=".51"/>
</g>
<text font-size="7.2" fill="#800000" x="210.3" y="251.2" transform="rotate(-90 210.3 251.2)">ARDUINO</text>
<g font-size="3.7" fill="#808000">
<text x="310.6" y="51.1">1</text>
<text x="317.6" y="51.1">2</text>
<text x="324.6" y="51.1">3</text>
<text x="331.5" y="51.1">4</text>
<text x="338.5" y="51.1">5</text>
<text x="345.5" y="51.1">6</text>
<text x="352.5" y="51.1">7</text>
<text x="359.5" y="51.1">8</text>
<text x="305" y="58.1">A</text>
<text x="364.7" y="58.1">A</text>
<text x="305" y="68.3">B</text>
<text x="364.7" y="68.3">B</text>
<text x="304.9" y="78.5">C</text>
<text x="364.6" y="78.5">C</text>
<text x="304.9" y="88.6">D</text>
<text x="364.6" y="88.6">D</text>
<text x="305" y="98.8">E</text>
<text x="364.7" y="98.8">E</text>
<text x="310.6" y="105.8">1</text>
<text x="317.6" y="105.8">2</text>
<text x="324.6" y="105.8">3</text>
<text x="331.5" y="105.8">4</text>
<text x="338.5" y="105.8">5</text>
<text x="345.5" y="105.8">6</text>
<text x="352.5" y="105.8">7</text>
<text x="359.5" y="105.8">8</text>
</g>
<g font-size="3.6" fill="#800000">
<text x="202.7" y="242.8" transform="rotate(-90 202.7 242.8)">Diecimila Duemilanove</text>
<text x="202.7" y="265.1" transform="rotate(-90 202.7 265.1)">UNO R1/R2</text>
</g>
<g font-size="2.5" fill="#808080">
<text x="220.5" y="9.2">78L05Z</text>
<text x="220.5" y="6.7">IC2</text>
<text x="219.1" y="14.5">C</text>
<text x="220.9" y="14.5">3</text>
<text x="239.4" y="14.5">C1</text>
<text x="219.1" y="19.5">100y</text>
<text x="239.4" y="19.5">100y</text>
<text x="225.6" y="25.1">GND</text>
<text x="230.6" y="29.5">LM2937</text>
<text x="230.6" y="27">IC1</text>
<text x="109.8" y="41.6" transform="rotate(-90 109.8 41.6)">R5</text>
<text x="114.6" y="41.6" transform="rotate(-90 114.6 41.6)">1k</text>
<text x="119.9" y="41.6" transform="rotate(-90 119.9 41.6)">R7</text>
<text x="124.7" y="41.6" transform="rotate(-90 124.7 41.6)">1k</text>
<text x="253" y="41.7" transform="rotate(-90 253 41.7)">100y</text>
<text x="79.4" y="42.1">PG203J</text>
<text x="96" y="45.4">GND</text>
<text x="235.7" y="45.4">GND</text>
<text x="289.2" y="53.8">SV2-1</text>
<text x="85.4" y="56.1">X1</text>
<text x="112.8" y="57.7">C8</text>
<text x="123" y="57.7">C7</text>
<text x="262.1" y="56.9" transform="rotate(-90 262.1 56.9)">1k</text>
<text x="267.2" y="56.9" transform="rotate(-90 267.2 56.9)">1k</text>
<text x="289.2" y="58.9">SV2-2</text>
<text x="79.4" y="62.4">PG203J</text>
<text x="178.7" y="65.7">2N2222</text>
<text x="184.6" y="63.2">T1</text>
<text x="256.8" y="62.6" transform="rotate(-90 256.8 62.6)">R4</text>
<text x="261.9" y="62.6" transform="rotate(-90 261.9 62.6)">R3</text>
<text x="289.2" y="64">SV2-3</text>
<text x="118.9" y="68.3">GND</text>
<text x="171.2" y="70.4">C6</text>
<text x="183.7" y="69.3">R6</text>
<text x="289.2" y="69">SV2-4</text>
<text x="85.4" y="76.4">X2</text>
<text x="183.7" y="74.1">1k</text>
<text x="289.2" y="74.1">SV2-5</text>
<text x="172.2" y="83.5">GND</text>
<text x="289.2" y="79.2">SV2-6</text>
<text x="75.9" y="89.4">SV1-1</text>
<text x="75.9" y="84.3">SV1-2</text>
<text x="75.9" y="86.8">SV1-3</text>
<text x="83.6" y="85.9">serial pgm</text>
<text x="83.6" y="88.5">serial pgm</text>
<text x="289.2" y="84.3">SV2-7</text>
<text x="289.2" y="89.4">SV2-8</text>
<text x="83.6" y="91">serial pgm</text>
<text x="98.6" y="93.7">GND</text>
<text x="240.1" y="92.9">U1</text>
<text x="289.2" y="94.4">SV2-9</text>
<text x="268.7" y="101.3">GND</text>
<text x="287.9" y="99.5">SV2-10</text>
<text x="80.1" y="118.3">12Vdc</text>
<text x="92.2" y="122.7">F1</text>
<text x="119.9" y="120.4" transform="rotate(-90 119.9 120.4)">1k</text>
<text x="130.6" y="121.2">C5</text>
<text x="142.8" y="120.4" transform="rotate(-90 142.8 120.4)">1k</text>
<text x="152.9" y="120.4" transform="rotate(-90 152.9 120.4)">1k</text>
<text x="161.1" y="121.2">C4</text>
<text x="82.2" y="129.1">CN1</text>
<text x="92.2" y="127.1">3A</text>
<text x="114.6" y="126.1" transform="rotate(-90 114.6 126.1)">R1</text>
<text x="126.2" y="130.7" transform="rotate(-90 126.2 130.7)">220</text>
<text x="126.2" y="126.5" transform="rotate(-90 126.2 126.5)">y</text>
<text x="136.7" y="131.8">GND</text>
<text x="137.4" y="127.4" transform="rotate(-90 137.4 127.4)">R11</text>
<text x="147.6" y="127.4" transform="rotate(-90 147.6 127.4)">R12</text>
<text x="150.9" y="128.8">C12</text>
<text x="82.8" y="137.5" transform="rotate(-90 82.8 137.5)">R9</text>
<text x="98.2" y="137.9" transform="rotate(-90 98.2 137.9)">C13</text>
<text x="103.3" y="137.9" transform="rotate(-90 103.3 137.9)">100n</text>
<text x="150.9" y="133.9">100n</text>
<text x="79.5" y="143.9" transform="rotate(-90 79.5 143.9)">PC16SV</text>
<text x="134.8" y="140">IC3</text>
<text x="160.6" y="139.1">220y</text>
<text x="204" y="142.7">L1</text>
<text x="121.4" y="147" transform="rotate(-90 121.4 147)">R8</text>
<text x="160.6" y="146.7">220y</text>
<text x="204" y="148">100yH</text>
<text x="222" y="146.6">C16</text>
<text x="237.1" y="149.5">2N3904</text>
<text x="243" y="147">T3</text>
<text x="254.5" y="149.9" transform="rotate(-90 254.5 149.9)">220</text>
<text x="285.5" y="149.2">100n</text>
<text x="285.5" y="144.1">C14</text>
<text x="113.8" y="152.1" transform="rotate(-90 113.8 152.1)">10K</text>
<text x="134.8" y="153.4">TDA7052</text>
<text x="222" y="151.7">100n</text>
<text x="249.2" y="154" transform="rotate(-90 249.2 154)">R2</text>
<text x="260.7" y="154.6">T2</text>
<text x="79.4" y="156.4">PG203J</text>
<text x="113.8" y="159.7">GND</text>
<text x="217.9" y="157.2">GND</text>
<text x="254.9" y="157.2">2N3904</text>
<text x="257.3" y="160.5">220</text>
<text x="269.3" y="158.9">R14</text>
<text x="262.4" y="165.8">R15</text>
<text x="274.5" y="166.6">10K</text>
<text x="85.4" y="170.4">X3</text>
<text x="222.6" y="170.9" transform="rotate(-90 222.6 170.9)">C22</text>
<text x="227.7" y="170.9" transform="rotate(-90 227.7 170.9)">100n</text>
<text x="239.5" y="170.6">12k</text>
<text x="248.4" y="169.9">GND</text>
<text x="236.8" y="176.2" transform="rotate(-90 236.8 176.2)">R16</text>
<text x="244.6" y="176">R13</text>
<text x="259.6" y="176.2" transform="rotate(-90 259.6 176.2)">R10</text>
<text x="86.5" y="182.3" transform="rotate(-90 86.5 182.3)">PK</text>
<text x="231.4" y="181.3" transform="rotate(-90 231.4 181.3)">220</text>
<text x="254.3" y="181.3" transform="rotate(-90 254.3 181.3)">1k5</text>
<text x="77" y="191.4" transform="rotate(-90 77 191.4)">U$2</text>
<text x="86.5" y="191.4" transform="rotate(-90 86.5 191.4)">PS603S</text>
<text x="230.6" y="187.6">GND</text>
<text x="253.5" y="187.6">GND</text>
<text x="336.9" y="190.2">T4</text>
<text x="334.3" y="192.7">8050</text>
<text x="304.3" y="201">LED2</text>
<text x="336.9" y="208">T5</text>
<text x="93.1" y="214" transform="rotate(-90 93.1 214)">C15</text>
<text x="113.4" y="214" transform="rotate(-90 113.4 214)">C19</text>
<text x="334.3" y="210.5">8050</text>
<text x="304.3" y="221.9">S4301B</text>
<text x="304.3" y="218.7">LED3</text>
<text x="112.8" y="222.8">C20</text>
<text x="336.9" y="225.7">T6</text>
<text x="102.4" y="228.3" transform="rotate(-90 102.4 228.3)">L2</text>
<text x="334.3" y="228.3">8050</text>
<text x="101.1" y="235.9">GND</text>
<text x="304.3" y="239.7">S4301B</text>
<text x="304.3" y="236.5">LED4</text>
<text x="86.4" y="243.7" transform="rotate(-90 86.4 243.7)">L3</text>
<text x="159.5" y="243.5">GND</text>
<text x="336.9" y="243.5">T7</text>
<text x="334.3" y="246">8050</text>
<text x="108.5" y="256.7">L4</text>
<text x="304.3" y="257.5">S4301B</text>
<text x="304.3" y="254.3">LED5</text>
<text x="82.3" y="258.4">C21</text>
<text x="95" y="263.4">1nF</text>
<text x="95" y="258.4">C17</text>
<text x="120.4" y="263.4">1nF</text>
<text x="120.4" y="258.4">C18</text>
<text x="231.9" y="259.5">R24</text>
<text x="238.8" y="259.8">390</text>
<text x="91" y="268.9">GND</text>
<text x="116.4" y="268.9">GND</text>
<text x="304.3" y="275.3">S4301B</text>
</g>
<g font-size="2.5" fill="#008000">
<text x="65.6" y="47.8">Iambic</text>
<text x="324.6" y="42.9">AD9850 DDS module</text>
<text x="65.6" y="50.5">pads</text>
<text x="65.6" y="68.1">Stright</text>
<text x="65.6" y="70.8">key</text>
<text x="42.7" y="83.4">Programming cable Data in</text>
<text x="42.7" y="86">from computer</text>
<text x="65.6" y="88.6">Gnd</text>
<text x="65.6" y="86">Data out</text>
<text x="217.9" y="96">Keep PROGRAM pushed</text>
<text x="278.9" y="91.1">RIT</text>
<text x="65.6" y="98.7">VFO</text>
<text x="217.9" y="98.6">While pusing RESET</text>
<text x="217.9" y="101.3">to get into PGM upload</text>
<text x="65.6" y="111.3">VFO</text>
<text x="65.6" y="114">Step</text>
<text x="65.6" y="129.2">Pwr</text>
<text x="65.6" y="147">Volume</text>
<text x="106.2" y="147">Gain</text>
<text x="65.6" y="159.7">Phones</text>
<text x="197.6" y="169.9">NE602/6</text>
<text x="296.7" y="190.2">4digit 7seg module</text>
<text x="296.7" y="192.7">Common anode</text>
<text x="98.6" y="202.7">RX filter Xtal</text>
<text x="192.6" y="200.3">ARDUINO NANO</text>
<text x="98.6" y="205.4">replacement</text>
<text x="91" y="223.1">FT37-43</text>
<text x="91" y="225.7">16r</text>
<text x="85.9" y="245.9">FT37-43</text>
<text x="85.9" y="248.6">17r</text>
<text x="98.6" y="248.6">TX filter new values</text>
<text x="103.7" y="258.6">T37-2</text>
<text x="103.7" y="261.3">24r</text>
</g>
<g font-size="2.1" fill="#808080">
<text x="218.9" y="12">3</text>
<text x="222.8" y="13.2">VI</text>
<text x="226.1" y="16.7">GND</text>
<text x="230.3" y="13.2">VO</text>
<text x="236.1" y="12">1</text>
<text x="227.8" y="19" transform="rotate(-90 227.8 19)">2</text>
<text x="229.1" y="32.4">1</text>
<text x="233" y="33.5">VI</text>
<text x="240.5" y="33.5">VO</text>
<text x="246.2" y="32.4">3</text>
<text x="236.2" y="37">GND</text>
<text x="237.9" y="39.3" transform="rotate(-90 237.9 39.3)">2</text>
<text x="91.3" y="47.6">3</text>
<text x="91.3" y="45.1">2</text>
<text x="91.3" y="42.5">1</text>
<text x="91.3" y="52.7">5</text>
<text x="91.3" y="50.1">4</text>
<text x="91.3" y="65.4">2</text>
<text x="91.3" y="62.8">1</text>
<text x="228.9" y="63.5" transform="rotate(-90 228.9 63.5)">SCLK</text>
<text x="231.4" y="63.4" transform="rotate(-90 231.4 63.4)">MOSI</text>
<text x="236.5" y="65.3" transform="rotate(-90 236.5 65.3)">*GPIO9</text>
<text x="239" y="63.4" transform="rotate(-90 239 63.4)">MISO</text>
<text x="241.6" y="62.1" transform="rotate(-90 241.6 62.1)">CS0</text>
<text x="326.2" y="62.8">1</text>
<text x="326.2" y="65.4">2</text>
<text x="332" y="64">D3</text>
<text x="344.9" y="64">D4</text>
<text x="352.4" y="65.4">27</text>
<text x="352.4" y="62.8">28</text>
<text x="91.3" y="70.5">4</text>
<text x="91.3" y="67.9">3</text>
<text x="225.4" y="69">GND</text>
<text x="225.4" y="71.6">GPIO15</text>
<text x="233.9" y="66.5" transform="rotate(-90 233.9 66.5)">*GPIO10</text>
<text x="235.8" y="71.6">GPIO13</text>
<text x="239" y="69">VCC</text>
<text x="326.2" y="67.9">3</text>
<text x="326.2" y="70.5">4</text>
<text x="332" y="66.5">D2</text>
<text x="332" y="69">D1</text>
<text x="332" y="71.6">D0</text>
<text x="341.1" y="71.6">D7_SL</text>
<text x="344.9" y="69">D6</text>
<text x="344.9" y="66.5">D5</text>
<text x="352.4" y="70.5">25</text>
<text x="352.4" y="67.9">26</text>
<text x="91.3" y="73">5</text>
<text x="225.4" y="74.1">GPIO2</text>
<text x="225.4" y="76.7">GPIO0</text>
<text x="235.8" y="76.7">GPIO14</text>
<text x="235.8" y="74.1">GPIO12</text>
<text x="326.2" y="73">5</text>
<text x="326.2" y="75.5">6</text>
<text x="332" y="74.1">DGND</text>
<text x="332" y="76.7">DVDD</text>
<text x="340.2" y="74.1">DGND2</text>
<text x="340.4" y="76.7">DVDD2</text>
<text x="352.4" y="75.5">23</text>
<text x="352.4" y="73">24</text>
<text x="225.4" y="79.2">GPIO5</text>
<text x="225.4" y="81.7">GPIO4</text>
<text x="235.8" y="79.2">GPIO16</text>
<text x="236.3" y="81.7">CH_PD</text>
<text x="326.2" y="78.1">7</text>
<text x="326.2" y="80.6">8</text>
<text x="326.2" y="83.2">9</text>
<text x="332" y="79.2">W_CLK RESET</text>
<text x="332" y="81.7">FQ_UD</text>
<text x="342.6" y="81.7">IOUT</text>
<text x="352.4" y="83.2">20</text>
<text x="352.4" y="80.6">21</text>
<text x="352.4" y="78.1">22</text>
<text x="225.4" y="84.3">RX</text>
<text x="225.4" y="86.8">TX</text>
<text x="236.4" y="86.8">RESET</text>
<text x="239" y="84.3">ADC</text>
<text x="325" y="85.7">10</text>
<text x="325" y="88.2">11</text>
<text x="332" y="84.3">CLKIN</text>
<text x="332" y="86.8">AGND</text>
<text x="332" y="89.4">AVDD</text>
<text x="340.3" y="86.8">AGND2</text>
<text x="340.5" y="89.4">AVDD2</text>
<text x="341.1" y="84.3">IOUTB</text>
<text x="352.4" y="88.2">18</text>
<text x="352.4" y="85.7">19</text>
<text x="325" y="90.8">12</text>
<text x="325" y="93.3">13</text>
<text x="325" y="95.9">14</text>
<text x="332" y="91.9">RSET</text>
<text x="332" y="94.4">QOUTB</text>
<text x="340.5" y="91.9">DACBL</text>
<text x="342.7" y="94.4">VINP</text>
<text x="352.4" y="95.9">15</text>
<text x="352.4" y="93.3">16</text>
<text x="352.4" y="90.8">17</text>
<text x="332" y="97">QOUT</text>
<text x="342.6" y="97">VINN</text>
<text x="83.1" y="123.8">2</text>
<text x="83.1" y="121.2">1</text>
<text x="86.2" y="128.9">S1</text>
<text x="86.2" y="136.5">S2</text>
<text x="86.2" y="141.6">1A</text>
<text x="132.6" y="141.6">1</text>
<text x="144.7" y="141.6">8</text>
<text x="86.2" y="146.6">1S</text>
<text x="116" y="144.1" transform="rotate(-90 116 144.1)">2</text>
<text x="119.3" y="146.6">3</text>
<text x="132.6" y="144.1">2</text>
<text x="132.6" y="146.6">3</text>
<text x="132.6" y="149.2">4</text>
<text x="144.7" y="149.2">5</text>
<text x="144.7" y="146.6">6</text>
<text x="144.7" y="144.1">7</text>
<text x="86.2" y="151.7">1E</text>
<text x="116" y="151.1" transform="rotate(-90 116 151.1)">1</text>
<text x="91.3" y="161.9">3</text>
<text x="91.3" y="159.3">2</text>
<text x="91.3" y="156.8">1</text>
<text x="269.7" y="161.9">2</text>
<text x="273.5" y="159.3" transform="rotate(-90 273.5 159.3)">3</text>
<text x="276.7" y="161.9">1</text>
<text x="91.3" y="167">5</text>
<text x="91.3" y="164.4">4</text>
<text x="83" y="184.7" transform="rotate(-90 83 184.7)">2</text>
<text x="83" y="191.7" transform="rotate(-90 83 191.7)">1</text>
<text x="299.6" y="202.5">10</text>
<text x="317.4" y="202.5">3</text>
<text x="300.8" y="205.1">9</text>
<text x="300.8" y="207.6">7</text>
<text x="317.4" y="205.1">8</text>
<text x="300.8" y="215.2">2</text>
<text x="300.8" y="210.1">5</text>
<text x="300.8" y="212.7">4</text>
<text x="220.1" y="216.3">AREF</text>
<text x="221" y="218.9">GND</text>
<text x="221.9" y="221.4">D13</text>
<text x="299.6" y="220.3">10</text>
<text x="300.8" y="217.8">1</text>
<text x="317.4" y="217.8">6</text>
<text x="317.4" y="220.3">3</text>
<text x="221.9" y="226.5">D11</text>
<text x="221.9" y="224">D12</text>
<text x="300.8" y="227.9">5</text>
<text x="300.8" y="222.8">9</text>
<text x="300.8" y="225.4">7</text>
<text x="317.4" y="222.8">8</text>
<text x="179.6" y="231.6">3V</text>
<text x="179.6" y="229">/RESET</text>
<text x="221.9" y="229">D10</text>
<text x="223" y="231.6">D9</text>
<text x="234.2" y="233">1</text>
<text x="241.2" y="233">16</text>
<text x="300.8" y="233">2</text>
<text x="300.8" y="230.5">4</text>
<text x="179.6" y="239.2">GND1</text>
<text x="179.6" y="236.7">GND2</text>
<text x="179.6" y="234.1">5V</text>
<text x="223" y="239.2">D7</text>
<text x="223" y="234.1">D8</text>
<text x="234.2" y="235.5">2</text>
<text x="234.2" y="238.1">3</text>
<text x="241.2" y="238.1">14</text>
<text x="241.2" y="235.5">15</text>
<text x="299.6" y="238.1">10</text>
<text x="300.8" y="235.5">1</text>
<text x="317.4" y="235.5">6</text>
<text x="317.4" y="238.1">3</text>
<text x="179.6" y="241.7">VIN</text>
<text x="223" y="244.3">D5</text>
<text x="223" y="241.7">D6</text>
<text x="234.2" y="240.6">4</text>
<text x="234.2" y="243.2">5</text>
<text x="234.2" y="245.7">6</text>
<text x="241.2" y="245.7">11</text>
<text x="241.2" y="243.2">12</text>
<text x="241.2" y="240.6">13</text>
<text x="300.8" y="245.7">5</text>
<text x="300.8" y="240.6">9</text>
<text x="300.8" y="243.2">7</text>
<text x="317.4" y="240.6">8</text>
<text x="179.6" y="251.9">A2</text>
<text x="179.6" y="249.4">A1</text>
<text x="179.6" y="246.8">A0</text>
<text x="223" y="251.9">D2</text>
<text x="223" y="249.4">D3</text>
<text x="223" y="246.8">D4</text>
<text x="234.2" y="248.2">7</text>
<text x="234.2" y="250.8">8</text>
<text x="241.2" y="250.8">9</text>
<text x="241.2" y="248.2">10</text>
<text x="300.8" y="250.8">2</text>
<text x="300.8" y="248.2">4</text>
<text x="179.6" y="257">A4</text>
<text x="179.6" y="254.4">A3</text>
<text x="223" y="257">D0</text>
<text x="223" y="254.4">D1</text>
<text x="299.6" y="255.9">10</text>
<text x="300.8" y="253.3">1</text>
<text x="317.4" y="253.3">6</text>
<text x="317.4" y="255.9">3</text>
<text x="179.6" y="259.5">A5</text>
<text x="300.8" y="263.5">5</text>
<text x="300.8" y="258.4">9</text>
<text x="300.8" y="260.9">7</text>
<text x="317.4" y="258.4">8</text>
<text x="300.8" y="268.6">2</text>
<text x="300.8" y="266">4</text>
<text x="300.8" y="271.1">1</text>
<text x="317.4" y="271.1">6</text>
</g>
<g font-size="1.8" fill="#800000">
<text x="217.4" y="14.5" transform="rotate(-90 217.4 14.5)">+</text>
<text x="237.7" y="14.5" transform="rotate(-90 237.7 14.5)">+</text>
<text x="247.8" y="34.8" transform="rotate(-90 247.8 34.8)">+</text>
<text x="130.9" y="133.2" transform="rotate(-90 130.9 133.2)">+</text>
<text x="158.1" y="143.8">+</text>
<text x="158.1" y="151.4">+</text>
</g>
<g font-size="1.8" fill="#808080">
<text x="192.1" y="59.4">* Can only be used on the ES</text>
<text x="215.4" y="59.4">P12-D</text>
<text x="192.1" y="61.3">(Untested. Info fr</text>
<text x="205.4" y="61.3">om esp8266</text>
<text x="215.6" y="61.3">wik</text>
<text x="218.2" y="61.3">i)</text>
<text x="85.9" y="94.9">SW1</text>
<text x="249.9" y="101.3" transform="rotate(-90 249.9 101.3)">PROGRAM</text>
<text x="257.6" y="101.3" transform="rotate(-90 257.6 101.3)">RESET</text>
<text x="85.9" y="105.1">EC12E_SW</text>
<text x="78.3" y="116.5" transform="rotate(-90 78.3 116.5)">SW1</text>
<text x="85.9" y="116.5" transform="rotate(-90 85.9 116.5)">EC12E_SW</text>
<text x="302.9" y="202.6">a</text>
<text x="315" y="202.6">C</text>
<text x="302.9" y="205.2">b</text>
<text x="302.9" y="207.7">c</text>
<text x="315" y="205.2">C</text>
<text x="302.9" y="210.2">d</text>
<text x="302.9" y="212.8">e</text>
<text x="302.9" y="215.3">f</text>
<text x="302.9" y="217.9">g</text>
<text x="302.9" y="220.4">a</text>
<text x="315" y="217.9">DP</text>
<text x="315" y="220.4">C</text>
<text x="302.9" y="222.9">b</text>
<text x="302.9" y="225.5">c</text>
<text x="315" y="222.9">C</text>
<text x="302.9" y="228">d</text>
<text x="302.9" y="230.6">e</text>
<text x="302.9" y="233.1">f</text>
<text x="302.9" y="235.6">g</text>
<text x="302.9" y="238.2">a</text>
<text x="315" y="235.6">DP</text>
<text x="315" y="238.2">C</text>
<text x="302.9" y="240.7">b</text>
<text x="302.9" y="243.3">c</text>
<text x="302.9" y="245.8">d</text>
<text x="315" y="240.7">C</text>
<text x="302.9" y="248.3">e</text>
<text x="302.9" y="250.9">f</text>
<text x="302.9" y="253.4">g</text>
<text x="302.9" y="256">a</text>
<text x="315" y="253.4">DP</text>
<text x="315" y="256">C</text>
<text x="302.9" y="258.5">b</text>
<text x="302.9" y="261">c</text>
<text x="302.9" y="263.6">d</text>
<text x="315" y="258.5">C</text>
<text x="302.9" y="266.1">e</text>
<text x="302.9" y="268.7">f</text>
<text x="302.9" y="271.2">g</text>
<text x="315" y="271.2">DP</text>
</g>
</svg>
